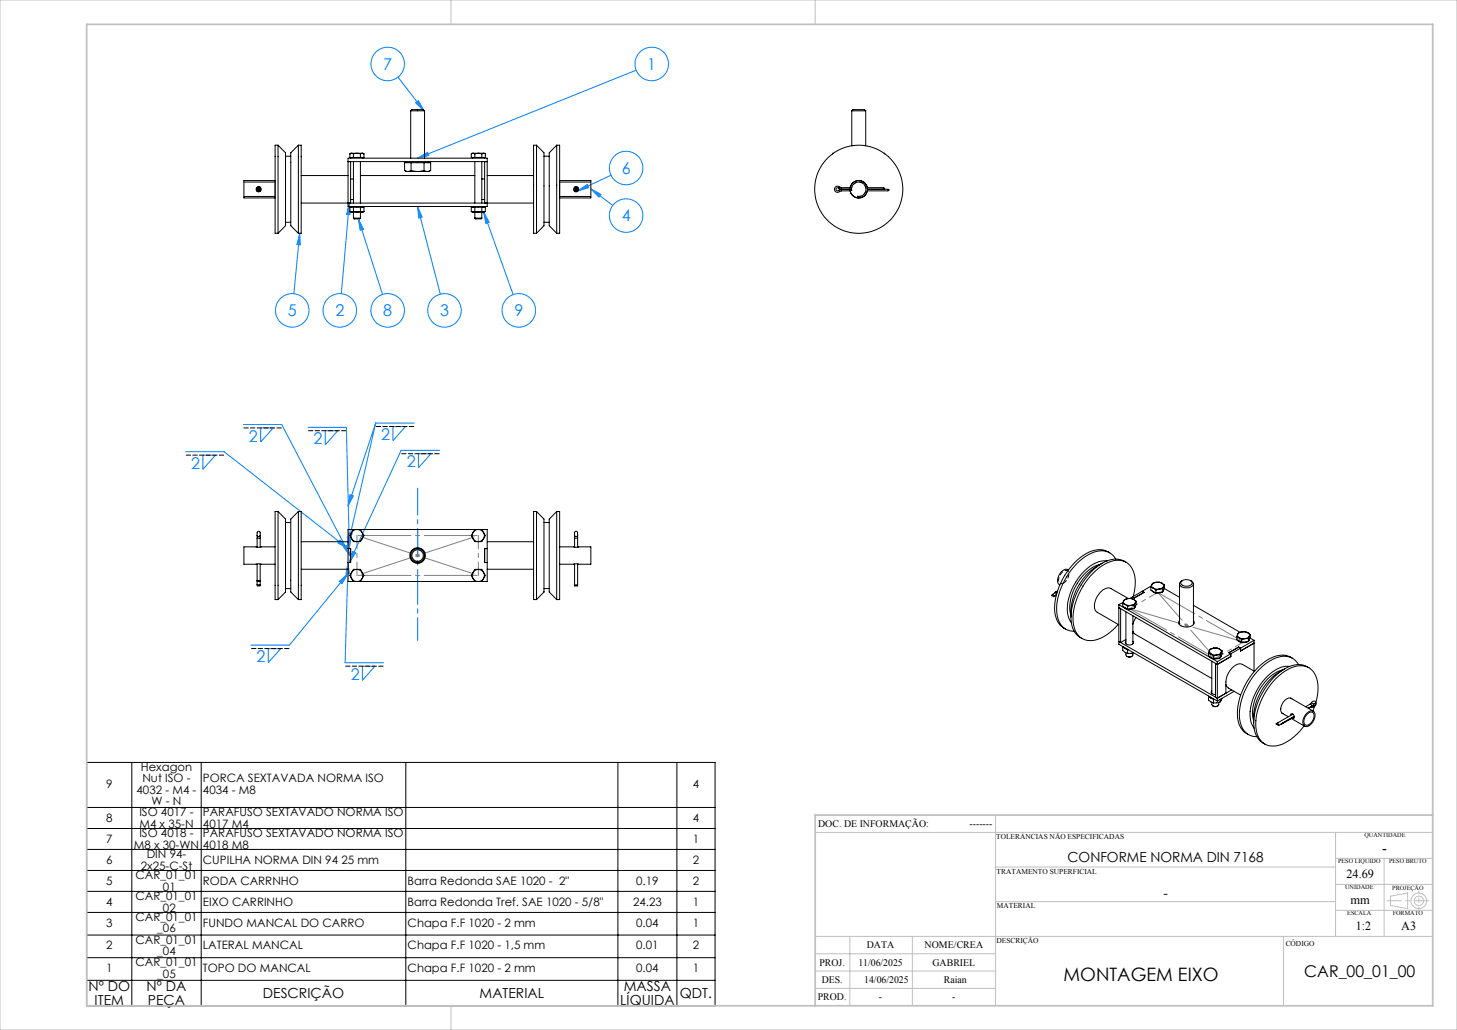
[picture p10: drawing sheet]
<svg xmlns="http://www.w3.org/2000/svg" width="420mm" height="297mm" viewBox="0 0 420 297" stroke-linecap="round" stroke-linejoin="round" font-family="sans-serif">
<g fill="none" stroke="#0080ff" stroke-width=".29">
<path d="M114.7 22.3l7.5 9.7M119.8 29.7l.8-.7 1.6 3zM183.4 20.2l-63 25.4M100.7 58.6l-2.3 26.1M100.7 58.6l.2 3.3-1-.1zM120.4 59.5l6.5 25.3M120.4 45.6l2.9-1.7 .3 .9zM120.4 59.5l1.3 3.1-1 .3zM166.5 55.1l2.8-1.9 .4 .9zM170.3 54.5l6.3 4.7M170.3 54.5l2.9 1.6-.6 .8zM176.1 50.5l-9.6 4.6"/>
<path d="M86.4 67.3l-1.7 17.4M86.4 67.3l.2 3.3-1-.1zM103.3 63.1l7 21.8M103.3 63.1l1.5 3-1 .3zM139.4 61.1l8.5 23.8M139.4 61.1l1.6 3-.9 .3zM53.5 130.2h11.1l35.7 28M58.5 131.3h3.6l-3.6 4zM70.2 122.4h11l19.9 38.1M75.1 123.4h3.6l-3.6 4.1zM88.8 123.2h11l.9 35M93.8 124.2h3.6l-3.6 4.1z"/>
<path d="M108.3 122h11.1M108.3 122l-8 23.9M108.3 122l-8 34.9M113.3 123h3.6l-3.6 4.1zM120.6 130.8h3.6l-3.6 4.1zM126.7 129.9h-11.1l-14.9 32.3M98 155.7l2.3 2.5-2.9-1.6zM99.1 157.8l.9-.5 1.1 3.2zM100.1 154.9h1l-.4 3.3zM100.5 153.6l1 .2-1.2 3.1zM100.9 142.7l.9 .3-1.5 2.9zM101.6 159l.9 .4-1.8 2.8z"/>
<path d="M97.8 167.6l2.5-2.2-1.7 2.9zM100.3 162.2l.4 3.3h-1zM100.3 165.4l-16.9 20.6h-11M100.3 162.2l-.8 28.9h11.1M77.3 187h3.6l-3.6 4.1zM104.5 192.1h3.6l-3.6 4.1z"/>
<circle cx="111.8" cy="18.5" r="4.8"/>
<circle cx="187.9" cy="18.5" r="4.8"/>
<circle cx="180.5" cy="48.4" r="4.8"/>
<circle cx="180.5" cy="62.2" r="4.8"/>
<circle cx="84.2" cy="89.5" r="4.8"/>
<circle cx="97.9" cy="89.5" r="4.8"/>
<circle cx="111.8" cy="89.5" r="4.8"/>
<circle cx="128.1" cy="89.5" r="4.8"/>
<circle cx="149.6" cy="89.5" r="4.8"/>
</g>
<g fill="none" stroke="#c0c0c0" stroke-width=".29">
<path d="M0 0h420v297h-420zM130 0v7M235 0v7M287 235v55M235 240h178M287 260h98M287 250h98M385 240v30M385 255h28M385 247.5h28M399 247.5v22.5M400.8 258.4l5-.9v4.5l-5-.9z"/>
<path d="M235 280h52M235 275h52M235 270h178M245 270v20M263 270v20M370 270v20M385 262.5h28M130 290v7M235 285h52"/>
<circle cx="409" cy="259.8" r="2.24"/>
<circle cx="409" cy="259.7" r="1.34"/>
</g>
<path d="M120 159.8l.7 .7M120.4 159.7v1M120.7 159.8l-.7 .7M119.9 160.2h1M341.7 180l.7 .7M342 179.8v1M342.4 180l-.7 .7M341.5 180.3h1" fill="none" stroke="#808080" stroke-width=".29"/>
<path d="M306.6 168.1a2.49 2.49 0 0 0 1.1-3.5 2.5 2.5 0 0 0-2.5 2.8l.4 .8 1-.1" fill="none" stroke="#000" stroke-width=".29" stroke-dasharray="1.3 .6" stroke-dashoffset=".1" stroke-linecap="butt"/>
<path d="M247 56.6a2.09 2.09 0 0 0 2.6-1.9 2.09 2.09 0 0 0-2.2-2.2 2.09 2.09 0 0 0-1.9 2.6" fill="none" stroke="#000" stroke-width=".29" stroke-dasharray="1.3 .6" stroke-dashoffset="-.1" stroke-linecap="butt"/>
<g fill="none" stroke="#000" stroke-width=".29">
<path d="M70.3 52.5h9M70.3 56.7h9M79.3 52.1v5M161.3 52.5h9M161.3 56.7h9M161.3 52.1v5M245.5 55.1a2.09 2.09 0 0 1 1.9-2.6 2.09 2.09 0 0 1 2.2 2.2 2.09 2.09 0 0 1-2.6 1.9M25 219.8h181.1v70.2h-181.1zM38 219.8v70.2M58 219.8v70.2M117 219.8v70.2M178.1 219.8v70.2"/>
<path d="M195.1 219.8v70.2M376.8 206a1.11 1.11 0 0 1 1.6-.6 1.11 1.11 0 0 1 .3 1.7 2.07 2.07 0 0 1-2.5 1.8 2.36 2.36 0 0 1 .6-2.9zM25 232.8h181.1M25 238.9h181.1M25 244.9h181.1M25 251h181.1M25 257h181.1M25 263.1h181.1M25 269.6h181.1M25 276.2h181.1M25 282.7h181.1"/>
</g>
<path d="M411.8 259.7h-11.9" fill="none" stroke="#c0c0c0" stroke-width=".29" stroke-dasharray="15.2 1.3 1.3 1.3" stroke-dashoffset="11.2"/>
<path d="M409 256.9v5.4" fill="none" stroke="#c0c0c0" stroke-width=".29" stroke-dasharray="15.2 1.3 1.3 1.3" stroke-dashoffset="14.4"/>
<path d="M25 7h388v283h-388zM413 235h-178v55" fill="none" stroke="#c0c0c0" stroke-width=".5"/>
<path d="M120.4 152.7v15" fill="none" stroke="#0080ff" stroke-width=".29" stroke-dasharray="15.2 1.3 1.3 1.3" stroke-dashoffset="7.5"/>
<path d="M120.4 167.7v17" fill="none" stroke="#0080ff" stroke-width=".29" stroke-dasharray="15.2 1.3 1.3 1.3" stroke-dashoffset="8.6"/>
<path d="M120.4 160.2v-19.4" fill="none" stroke="#0080ff" stroke-width=".29" stroke-dasharray="15.2 1.3 1.3 1.3" stroke-dashoffset="7.4"/>
<path d="M333.7 170.8l16.6 19" fill="none" stroke="#808080" stroke-width=".29" stroke-dasharray="15.2 1.3 1.3 1.3" stroke-dashoffset="4.5"/>
<path d="M325.6 175.5l32.9 9.6" fill="none" stroke="#808080" stroke-width=".29" stroke-dasharray="15.2 1.3 1.3 1.3"/>
<path d="M102.9 154.4l35 11.5M102.9 165.9l35-11.5" fill="none" stroke="#808080" stroke-width=".29" stroke-dasharray="15.2 1.3 1.3 1.3" stroke-dashoffset="-1.3"/>
<path d="M325.6 175.5l24.7 14.3M333.7 170.8l24.8 14.3" fill="none" stroke="#808080" stroke-width=".29" stroke-dasharray="15.2 1.3 1.3 1.3" stroke-dashoffset="2.9"/>
<path d="M333.7 170.8l-8.1 4.7M358.5 185.1l-8.2 4.7" fill="none" stroke="#808080" stroke-width=".29" stroke-dasharray="15.2 1.3 1.3 1.3" stroke-dashoffset="12.5"/>
<path d="M102.9 154.4h35M102.9 165.9h35" fill="none" stroke="#808080" stroke-width=".29" stroke-dasharray="15.2 1.3 1.3 1.3" stroke-dashoffset="-.4"/>
<path d="M102.9 154.4v11.5M137.9 154.4v11.5" fill="none" stroke="#808080" stroke-width=".29" stroke-dasharray="15.2 1.3 1.3 1.3" stroke-dashoffset="11.4"/>
<path d="M64.6 131.2h-11.1M81.2 123.4h-11M99.9 124.2h-11.1M119.4 123h-11.1M126.7 130.8h-11M83.4 187h-11M110.6 192.1h-11.1" fill="none" stroke="#000" stroke-width=".29" stroke-dasharray="1.3 .6" stroke-dashoffset="-.1"/>
<g fill="#0080ff">
<path d="M97.8 167.6l2.5-2.2-1.7 2.9zM100.3 162.2l.4 3.3h-1zM101.6 159l.9 .4-1.8 2.8zM99.1 157.8l.9-.5 1.1 3.2zM100.1 154.9h1l-.4 3.3zM98 155.7l2.3 2.5-2.9-1.6zM100.9 142.7l.9 .3-1.5 2.9zM100.5 153.6l1 .2-1.2 3.1z"/>
<path d="M120.4 45.6l2.9-1.7 .3 .9zM119.8 29.7l.8-.7 1.6 3zM166.5 55.1l2.8-1.9 .4 .9zM170.3 54.5l2.9 1.6-.6 .8zM139.4 61.1l1.6 3-.9 .3zM120.4 59.5l1.3 3.1-1 .3zM103.3 63.1l1.5 3-1 .3zM100.7 58.6l.2 3.3-1-.1zM86.4 67.3l.2 3.3-1-.1z"/>
</g>
<g fill="none" stroke="#000" stroke-width=".29">
<path d="M118.4 32h4M118.4 32a2.24 2.24 0 0 1 2-.4 2.28 2.28 0 0 1 2 .4M118.4 32v13.6M122.4 32v13.6M245.5 32a2.67 2.67 0 0 1 2.4-.4h1.3l.4 .4M245.5 32h4.1M245.5 32v10M249.6 32v10M74.1 54.6l.1 .2M74.1 54.6v.3M74.1 54.9a.46 .46 0 0 0 .5 .3 .46 .46 0 0 0 .4-.3M74.1 54.3v.3"/>
<path d="M74.1 54.3a.46 .46 0 0 1 .5-.4 .46 .46 0 0 1 .4 .4M74.1 54.9l.1 .3M74.1 54.6h.9M74.2 54l-.1 .3M74.2 54.8l.3 .2 .5-.2M74.2 54.4l.3-.3 .5 .3M74.2 54.4l-.1 .2M74.2 54.8h.8M74.2 54.4h.8M75 54.4v.2M75 54.6v.2M75 54.6v.3"/>
<path d="M75 54.3v.3M75 54v.3M75 54.9v.3M79.3 52.1h-9v5h9M80.2 41.9v25.4M80.2 41.9h-.9v25.4h.9M80.2 41.9l2.1 2.2v21l-2.1 2.2M82.3 45h1.5M86 41.9v25.4M86 41.9l-2.2 2.2v21l2.2 2.2M86 41.9h.8v25.4h-.8M86.8 58.6h67"/>
<path d="M86.8 50.6h13.5M100.3 45.6h40.1v13.9h-40.1zM100.3 46.6h40.1M100.9 44.4v1h4v-1M101.1 57.5h.8M101.1 51.6h.8M101.1 46.6v12M101.1 45.4v.2M101.1 59.5v.3M101.4 44.2l.5 .2M101.4 44.2h1.5M101.4 44.2l-.5 .2"/>
<path d="M101.9 44.4v1M101.9 46.6v12M101.9 59.8v1.2M102.9 44.2l-1 .2M102.9 44.2l1 .2M102.9 44.2h1.5M103.9 44.4v1M103.9 46.6v12M103.9 59.8v1.2M103.9 50.6h33M104.4 44.2l-.5 .2M104.4 44.2l.5 .2"/>
<path d="M104.6 45.4v.2M104.6 59.5v.3M116.6 49.1l1 .4M116.6 49.1l.5 .4h.5M116.6 49.1v-2.2h7.5v2.2M117.1 46.6v.3M117.6 49.5h2.8M118.5 49.1l-.9 .4M118.5 49.1l1.9 .4M118.5 46.9v2.2M120.4 49.5h2.8M122.2 49.1l1 .4"/>
<path d="M122.2 49.1l-1.8 .4M122.2 46.9v2.2M123.6 46.6v.3M124.1 49.1l-.9 .4M135.9 44.4v1h4v-1M136.1 45.4v.2M136.1 59.5v.3M136.3 44.2l.6 .2M136.3 44.2h1.6M136.3 44.2l-.4 .2M136.9 44.4v1M136.9 46.6v12"/>
<path d="M136.9 59.8v1.2M137.9 44.2l-1 .2M137.9 44.2l1 .2M137.9 44.2h1.5M138.9 44.4v1M138.9 46.6v12M138.9 59.8v1.2M138.9 57.5h.8M138.9 51.6h.8M139.4 44.2l-.5 .2M139.4 44.2l.5 .2M139.6 45.4v.2"/>
<path d="M139.6 59.5v.3M139.7 46.6v12M140.4 50.6h13.4M154.7 41.9v25.4M154.7 41.9h-.9v25.4h.9M154.7 41.9l2.1 2.2v21l-2.1 2.2M156.8 45h1.5M160.5 41.9v25.4M160.5 41.9l-2.2 2.2v21l2.2 2.2M160.5 41.9h.8v25.4h-.8M161.3 52.1h9v5h-9M165.6 54.6l.1 .2"/>
<path d="M165.6 54.3v.3M165.6 54.3a.46 .46 0 0 1 .5-.4 .46 .46 0 0 1 .4 .4M165.6 54.9a.46 .46 0 0 0 .5 .3 .46 .46 0 0 0 .4-.3M165.6 54.6v.3M165.6 54.9l.1 .3M165.6 54.6h.9M165.7 54.4l-.1 .2M165.7 54.4l.3-.3 .4 .3M165.7 54.8l.3 .2 .4-.2M165.7 54l-.1 .3M165.7 54.8h.7M165.7 54.4h.7"/>
<path d="M166.4 54.4l.1 .2M166.5 54v.3M166.5 54.6l-.1 .2M166.5 54.3v.3M166.5 54.6v.3M166.5 54.9v.3M240.2 44.2l-.2 .2M241.8 54.3l.7 .3M241.8 54.3a.46 .46 0 0 0-.7-.1 .46 .46 0 0 0 0 .7 .46 .46 0 0 0 .7 0M241.8 54.9l.3 .3M242.1 53.9l.4 .2M242.1 53.9a.9 .9 0 0 0-1.3 0 .9 .9 0 0 0 0 1.3 .9 .9 0 0 0 1.3 0"/>
<path d="M242.1 53.9l-.3 .4M242.5 55l-.4 .2M242.5 54.6l-.7 .3M242.5 54.6v.4M242.5 54.1v.5M242.5 54.6h2.5M242.5 55h2.6M242.5 54.1h2.6M245 54.1a2.53 2.53 0 0 1 2.5-2 2.53 2.53 0 0 1 2.5 2h4.7l.3 .3-.3 .2M250 54.6h6a.23 .23 0 0 1 .2 .2 .23 .23 0 0 1-.2 .2h-6a2.53 2.53 0 0 1-2.5 2.1 2.53 2.53 0 0 1-2.5-2.1M254.9 44.2l.1 .2M82.3 64.1h1.5"/>
<path d="M100.9 61l.5 .1M100.9 61v-1.2h4v1.2M101.4 61.1h1.5M101.9 61l1 .1M101.9 61l-.5 .1M101.9 62.9l.2 .2h1.6l.2-.2M101.9 62.9h2M101.9 61.1v1.8M102.9 61.1h1.5M103.9 61l-1 .1M103.9 61l.5 .1M103.9 61.1v1.8"/>
<path d="M104.9 61l-.5 .1M135.9 61l.4 .1M135.9 61v-1.2h4v1.2M136.3 61.1h1.6M136.9 61l1 .1M136.9 61l-.6 .1M136.9 62.9h2M136.9 62.9l.2 .2h1.6l.2-.2M136.9 61.1v1.8M137.9 61.1h1.5M138.9 61l-1 .1M138.9 61l.5 .1"/>
<path d="M138.9 61.1v1.8M139.9 61l-.5 .1M156.8 64.1h1.5M74.1 154.4v-.2a.57 .57 0 0 1 .1-.8 .57 .57 0 0 1 .8 .1v.9M74.1 154.4a.46 .46 0 0 0 .5 .3 .46 .46 0 0 0 .4-.3M74.1 154.4v.8M74.1 155.2h.9M74.1 155.2v2.6M75 154.4v.8M75 155.2v2.6M79.3 157.7h-9v5h9M80.2 147.5v25.4"/>
<path d="M80.2 147.5h-.9v25.4h.9M80.2 147.5l2.1 2.2v21l-2.1 2.2M82.3 150.7h1.5M86 147.5v25.4M86 147.5l-2.2 2.2v21l2.2 2.2M86 147.5h.8v25.4h-.8M86.8 156.2h13.5M100.3 158.2h.8v4h-.8M101.4 153.6l-.3 .6 .3 1.1M101.4 153.6l-.5 .8 .5 .9M101.4 155.3a1.66 1.66 0 0 0 1.5 .9M101.4 155.3l.5 .9h1"/>
<path d="M101.8 152.7h-1.5v15h1.5M102.9 152.7h-1l-.5 .9M102.9 152.7a1.79 1.79 0 0 0-1.5 .9M102.9 152.7a1.79 1.79 0 0 1 1.5 .9M102.9 152.7h1M103.9 152.7l.5 .9M103.9 152.7h32.9M104.4 155.3a1.66 1.66 0 0 1-1.5 .9M104.4 153.6a1.7 1.7 0 0 1 0 1.7M104.4 153.6l.5 .8-.5 .9M104.4 155.3a1.01 1.01 0 0 1-1.5 .9M136.3 153.6l-.2 .6 .2 1.1"/>
<path d="M136.3 153.6l-.4 .8 .4 .9M136.3 155.3a1.77 1.77 0 0 0 1.6 .9M136.3 155.3l.6 .9h1M136.9 152.7h1M136.9 152.7l-.6 .9M137.9 152.7l-.7 .1-.9 .8M137.9 152.7h1l.5 .9M137.9 152.7a1.79 1.79 0 0 1 1.5 .9M138.9 152.7h1.5v15h-1.5M139.4 155.3a1.66 1.66 0 0 1-1.5 .9M139.4 153.6a1.7 1.7 0 0 1 0 1.7M139.4 153.6l.5 .8-.5 .9"/>
<path d="M139.4 155.3a1.01 1.01 0 0 1-1.5 .9M140.4 158.2h-.7v4h.7M140.4 156.2h13.4M154.7 147.5l2.1 2.2v21l-2.1 2.2M154.7 147.5v25.4M154.7 147.5h-.9v25.4h.9M156.8 150.7h1.5M160.5 147.5h.8v25.4h-.8M160.5 147.5v25.4M160.5 147.5l-2.2 2.2v21l2.2 2.2M161.3 157.7h9v5h-9M165.6 154.4v-.2a.57 .57 0 0 1 .1-.8 .57 .57 0 0 1 .8 .1v.9"/>
<path d="M165.6 154.4a.46 .46 0 0 0 .5 .3 .46 .46 0 0 0 .4-.3M165.6 155.2h.9M165.6 154.4v.8M165.6 155.2v2.6M166.5 154.4v.8M166.5 155.2v2.6M319.9 159.4a6 6 0 0 0-6.7 .2 19.5 19.5 0 0 0-9.1 16.9 5.8 5.8 0 0 0 3.1 4.9M74.1 167.4l.1 .3M74.1 168.6l.1 .3h.8v-.3M74.1 162.6v6M74.1 168.6h.9M74.2 167.7l.2-.3 .6 .3"/>
<path d="M74.2 167.7h.8M75 167.4v.3M75 162.6v6M82.3 169.7h1.5M86.8 164.1h13.5M101.4 165.1l-.3 .6 .3 1.1M101.4 165.1l-.5 .8 .5 .9M101.4 166.8a1.66 1.66 0 0 0 1.5 .9M101.4 166.8l.5 .9h1M102.9 164.2h-1l-.5 .9M102.9 164.2a1.79 1.79 0 0 0-1.5 .9M102.9 164.2h1l.5 .9"/>
<path d="M102.9 164.2a1.79 1.79 0 0 1 1.5 .9M102.9 167.7h1M103.9 167.7h32.9M104.4 166.8a1.66 1.66 0 0 1-1.5 .9M104.4 165.1a1.7 1.7 0 0 1 0 1.7M104.4 165.1l.5 .8-.5 .9M104.4 166.8l-.5 .9M136.3 165.1l-.2 .6 .2 1.1M136.3 165.1l-.4 .8 .4 .9M136.3 166.8a1.77 1.77 0 0 0 1.6 .9M136.3 166.8l.6 .9M136.9 167.7h1"/>
<path d="M137.9 164.2h-1l-.6 .9M137.9 164.2l-.7 .1-.9 .8M137.9 164.2h1l.5 .9M137.9 164.2a1.79 1.79 0 0 1 1.5 .9M139.4 166.8a1.66 1.66 0 0 1-1.5 .9M139.4 165.1a1.7 1.7 0 0 1 0 1.7M139.4 165.1l.5 .8-.5 .9M139.4 166.8a1.01 1.01 0 0 1-1.5 .9M140.4 164.1h13.4M156.8 169.7h1.5M165.6 162.6l.1 6.3M165.7 168.9l.3-.3 .4 .3"/>
<path d="M165.7 168.9h.7M166.5 162.6l-.1 6.3M303.4 171.4l-.3 .3 .6 .3M303.4 171.4l.6 .4M304 171.8l-.3 .2M304 170.8l.3-.1a.26 .26 0 0 1 .4 .1 .26 .26 0 0 1-.1 .4zM304.2 170.9l-.8 .5M304.5 171.6l-.8 .4M304.5 171.4l-.5 .4M304.8 170.4l-.6 .3M308 164.3a1.67 1.67 0 0 0-2.3 .9 2.52 2.52 0 0 0-.3 3.4l.1 .1M317.3 162.7a12.7 12.7 0 0 0-8.1 8.3 9.7 9.7 0 0 0-.5 6.5"/>
<path d="M317.7 162.4a16.6 16.6 0 0 0-9 15.6M319.1 161.7a8.6 8.6 0 0 0-7.1 3.5 15.3 15.3 0 0 0-4.2 12.1l1 2.3M321.6 161.2a4.9 4.9 0 0 0-7-1.7 19.2 19.2 0 0 0-9.9 17.3 5 5 0 0 0 4.9 5.2M322.5 174.4v11.4l28.4 16.3M322.5 174.4l28.4 16.4M323.6 174v.9l1.4 .8M323.6 174l.7 .3M323.7 173.7l-1.2 .7M323.9 173.3a.77 .77 0 0 0 .4 1M323.9 175a2.44 2.44 0 0 0 2.9 .4M323.9 173.3l-.3 .7M324.3 174.3l1.7 .3"/>
<path d="M324.3 174.3l.7 .5M324.6 176.4v9.3M324.6 162.1a6 6 0 0 0-6.7 .2 19.5 19.5 0 0 0-9.1 16.9 5.6 5.6 0 0 0 3.1 4.9M325 174.8v.9M325.1 172.6l-.8 .3-.4 .4M325.1 172.6l1.7 .3M325.1 172.6l-1 .3-.2 .4M325.1 172.6h1l.7 .3M325.3 172.6l-5-2.9a3.4 3.4 0 0 0-4 2.2 3.9 3.9 0 0 0-.1 4.6l6.3 3.7M326 174.6l-1 .2M326.4 172.2l-.8 .4M326.6 177.5v8.2"/>
<path d="M326.7 172a10.2 10.2 0 0 0-1-9 5.7 5.7 0 0 0-7.2-.3 19.4 19.4 0 0 0-9.1 16.8 5.1 5.1 0 0 0 5.4 5.2 12.6 12.6 0 0 0 7.5-4.6M326.8 172.9a.77 .77 0 0 1 .5 .9M326.8 172.9l.7 .5M327 174.5l-1 .1M327 175.4l-2 .3M327 174.5v.9M327.3 173.8l-.5 .5-.8 .3M327.3 173.8l-.3 .7M327.3 174.7l-.2 .6M327.4 178l-.8 2M327.5 173.4l-.2 .4M327.5 173.4v.9l-.5 1.1"/>
<path d="M329.2 170.5l.6 .3-2.8 1.6-.6-.2M329.2 170.5l-2.8 1.7M331.8 169.3v.9l1.4 .8M331.8 169.3l.7 .3M331.9 169l-2.7 1.5M332 168.6a.77 .77 0 0 0 .5 1M332 168.6l-.2 .7M332 170.3a2.41 2.41 0 0 0 3 .4M332.5 169.6l1.7 .3M332.5 169.6l.7 .5M333.2 170.1v.9M333.2 167.9l-.7 .3-.5 .4"/>
<path d="M333.2 167.9l1.7 .3M333.2 167.9l-1 .3-.2 .4M333.2 167.9h1l.7 .3M334.2 169.9l-1 .2M334.9 168.2a.77 .77 0 0 1 .5 1M334.9 168.2l.8 .5M335.1 169.8l-.9 .1M335.1 170.7l-1.9 .3M335.1 169.8v.9M335.4 169.2l-.5 .4-.7 .3M335.4 169.2l-.3 .6M335.5 170l-.3 .6"/>
<path d="M335.5 170h.1M335.6 169.7l4.4 2.5M335.7 168.7l-.3 .5M335.7 168.7v.9l-.6 1.1M340 178.9l-.1 .1a1.46 1.46 0 0 0 1.9 1.8 1.81 1.81 0 0 0 2.4-1.6l-.2-.3M340 179.7l-.1 .2M340 168.4v11.7M340.6 167.6a2.17 2.17 0 0 1 3.1 .4 1.86 1.86 0 0 1-1.7 1 1.86 1.86 0 0 1-1.6-.9zM340.9 167.4a.98 .98 0 0 0-.9 1.1 .98 .98 0 0 0 1 .9 2.5 2.5 0 0 0 3-.8l-.1-.6-.7-.6M344 179.7l.1 .2M344 168.4v11.7M344 174.6l13.5 7.7"/>
<path d="M323 185.3l-.5-.3 28.4 16.3M323 185.3v-9.8l-.5-.3 28.4 16.4M323.6 186.6v1l1.4 .8M323.6 186.6l.7 .4M323.7 186.4l-.1 .2M323.9 186.6l.4 .4M324.3 187l.7 .2M324.3 187l.7 .4M324.6 188.2a1.02 1.02 0 0 0 1 1.2 1.02 1.02 0 0 0 1-1.2M324.6 184.9l-.2 .3a1.26 1.26 0 0 0 1.2 .8 1.26 1.26 0 0 0 1.1-.8l-.1-.3M324.6 184.4l-1.6 .9M324.9 189.3l.5 .2 .9-.2"/>
<path d="M325 187.4v1M325.3 187.4h-.3M326.6 182l.7 .9 22 12.7M326.6 182.3h.1M326.7 188.2l-1.7 .2M326.8 182.5l-.2 .1M348.4 188.3v.9l1.4 .8M348.4 188.3l.7 .3M348.6 187.6a.77 .77 0 0 0 .5 1M348.6 187.6l-.2 .7M348.7 189.3a2.44 2.44 0 0 0 2.9 .4M349.1 188.6l1.7 .2"/>
<path d="M349.1 188.6l.7 .5M349.3 199.2l-.2 .3 .2 .4 1.1 .4M349.3 190.7v9.3M349.8 189.1v.9M349.9 186.9l-.8 .2-.5 .5M349.9 186.9l1.6 .2M349.9 186.9l-1.1 .3-.2 .4M349.9 186.9h.9l.7 .2M350.8 188.8l-1 .3M350.9 190.8v11.3M350.9 191.6l-.5-.3v9.7l.5 .3M351.5 187.1a.77 .77 0 0 1 .5 1"/>
<path d="M351.5 187.1l.8 .6M351.8 188.8h-1M351.8 188.8v.9M351.8 189.7l-2 .3M352 188.1l-.5 .5-.7 .2M352 188.1l-.2 .7M352.1 189l-.3 .5M352.3 187.7l-.3 .4M352.3 187.7v.9l-.5 1.1M353.4 197.3l.6 1 3.6 2.1M353.6 197.8h-.2M354.8 188.5v.8l-3.9 2.3"/>
<path d="M354.8 188.5l-3.9 2.3M355 198.9l-4.1 2.4M355.7 199.4l-4.8 2.7M356.5 183.6v.9l1.4 .8M356.5 183.6l.7 .3M356.8 182.9a.77 .77 0 0 0 .4 1M356.8 182.9l-.3 .7M356.8 184.6a2.37 2.37 0 0 0 2.9 .4M357.2 183.9l1.7 .2M357.2 183.9l.7 .5M357.6 186.9l-2.8 1.6M357.6 186.9l-.5-.3-2.8 1.6 .5 .3"/>
<path d="M357.9 184.4v.9M358 182.2l-.8 .3-.4 .4M358 182.2l1.7 .3M358 182.2l-1 .3-.2 .4M358 182.2h1l.7 .3M358.9 184.1l-1 .3M359.7 182.5a.77 .77 0 0 1 .5 .9M359.7 182.5l.7 .5M359.9 184.1h-1M359.9 185l-2 .3M359.9 184.1v.9M360.2 183.4l-.5 .5-.8 .2"/>
<path d="M360.2 183.4l-.3 .7M360.2 184.3l-.3 .6M360.4 184l1.1 .6M360.4 183l-.2 .4M360.4 183v.9l-.5 1.1M361.5 185.5l-3.9 2.2v-.8M361.5 184.6v8.9M361.5 184.6l-3.9 2.3M361.6 193.6l-3.4-2a2.91 2.91 0 0 0-3.4 1.4l-1.2 2.4-.2 4.5-2.5 1.4M369.9 193.1a13 13 0 0 0-8.5 9.9l-.4 2.7 .4 2.2M370.4 192.9a16.4 16.4 0 0 0-9 15.5M371.8 192.2a8.6 8.6 0 0 0-7.1 3.5 15.3 15.3 0 0 0-4.2 12.1l1 2.2"/>
<path d="M372.6 189.8a6.4 6.4 0 0 0-7.4 .6 19.6 19.6 0 0 0-8.5 16.3 5.8 5.8 0 0 0 3.2 5.1M374.3 191.6a4.9 4.9 0 0 0-6.8-1.8 19.2 19.2 0 0 0-10.2 17.2 5.1 5.1 0 0 0 5 5.4M377.3 192.5a6.4 6.4 0 0 0-7.4 .6 19.6 19.6 0 0 0-8.4 16.3 5.8 5.8 0 0 0 3.1 5.2M348.4 200.9v1l1.4 .8M348.4 200.9l.7 .4M348.4 200.7v.2M348.7 200.9l.4 .4M349.1 201.3l.7 .2M349.1 201.3l.7 .4M349.3 202.5a1.02 1.02 0 0 0 1 1.2 1.02 1.02 0 0 0 1-1.2M349.6 203.5l.5 .3 .9-.3M349.8 201.7v1"/>
<path d="M350 201.6l-.2 .1M351.8 202.4l-2 .3M351.8 201.6v.8M352.2 201.4l-.4 1M367.9 208.6h.3a.28 .28 0 0 1 .3 .1 .28 .28 0 0 1-.1 .4l-.6-.4zM369.2 208.8l.1 .1M369.5 205.6l1.9 1.1M369.6 208.6l3.5-2-4.4 2.5h-.3M369.6 208.6h.1M369.6 208.6l-.3 .3M372 206.3a.48 .48 0 0 1 .5-.5 .48 .48 0 0 1 .5 .5v.8l-.4-.1M372 201.3l6.6 3.8"/>
<path d="M372.3 207.2l3.8 2.2M372.4 201.5a1.72 1.72 0 0 0-2.5 1 2.5 2.5 0 0 0-.2 3.2l.2 .1M372.7 205.9l-4.7 2.7M373.1 206.7l-3.8 2.2M376.4 206l.4-.4a1.27 1.27 0 0 1 1.7-.6 1.27 1.27 0 0 1 .5 1.8 3.1 3.1 0 0 1-2.8 2.7 2.1 2.1 0 0 1-.1-3.1zM377.6 203.1l.4 .1 .2 .4M377.6 203.1l-1.2 .7M378 202.6l-.4 .5M378 202.6a.73 .73 0 0 1 1.1-.4 .73 .73 0 0 1 .1 1.2l-.4 .4h-.6M378 202.6l.7 .5M378.1 203.8l-.8 .5M378.2 203.6l-.1 .2"/>
<path d="M378.2 203.6h.1M378.2 203.6l-1.1 .6M378.2 203.8h-.1M378.5 203.4l.2 .2M378.7 203.1l-.5 .5M378.7 203.1l.3-.3a.41 .41 0 0 1 .3 .5 .41 .41 0 0 1-.6 .3M378.7 203.6h-.5M378.7 203.6l-.5 .2M378.9 203.7l-.5 1.3M379.3 202.5a9.5 9.5 0 0 0-1.3-9.5 6.2 6.2 0 0 0-7.5 .5 19.6 19.6 0 0 0-8.5 16.2 5.2 5.2 0 0 0 7.7 4.9 16.2 16.2 0 0 0 6.2-5.3"/>
<circle cx="74.5" cy="54.6" r=".74"/>
<circle cx="166.1" cy="54.6" r=".74"/>
<circle cx="247.5" cy="54.6" r="12.7"/>
<circle cx="247.5" cy="54.6" r="2.5"/>
<circle cx="120.4" cy="160.2" r="2.01"/>
<circle cx="120.4" cy="160.2" r="1.65"/>
<circle cx="120.4" cy="160.2" r="2.26"/>
</g>
<text font-size="5.3" x="306.6" y="282.8">MONTAGEM EIXO</text>
<g font-size="4.7" fill="#0080ff">
<text x="110.5" y="20.1">7</text>
<text x="186.6" y="20.1">1</text>
<text x="179.2" y="50.1">6</text>
<text x="179.2" y="63.8">4</text>
<text x="83" y="91.1">5</text>
<text x="96.7" y="91.1">2</text>
<text x="110.5" y="91.1">8</text>
<text x="126.9" y="91.1">3</text>
<text x="148.3" y="91.1">9</text>
<text x="71.8" y="127.3">2</text>
<text x="90.4" y="128.1">2</text>
<text x="109.9" y="126.9">2</text>
<text x="55.1" y="135.2">2</text>
<text x="117.3" y="134.8">2</text>
<text x="74" y="190.9">2</text>
<text x="101.1" y="196">2</text>
</g>
<text font-size="4.7" x="376" y="281.7">CAR_00_01_00</text>
<text font-size="4.3" x="398.4" y="246">-</text>
<g font-size="4">
<text x="307.8" y="248.6">CONFORME NORMA DIN 7168</text>
<text x="335.4" y="258.8">-</text>
<text x="25.5" y="285.8">Nº DO</text>
<text x="42.3" y="285.8">Nº DA</text>
<text x="75.8" y="287.8">DESCRIÇÃO</text>
<text x="138.3" y="287.8">MATERIAL</text>
<text x="179.8" y="285.8">MASSA</text>
<text x="196" y="287.8">QDT.</text>
<text x="27.3" y="289.7">ITEM</text>
<text x="42.6" y="289.7">PEÇA</text>
<text x="178.8" y="289.7">LÍQUIDA</text>
</g>
<g font-size="3.6">
<text x="388.1" y="253.1">24.69</text>
<text x="389.3" y="260.6">mm</text>
<text x="390.9" y="268.1">1:2</text>
<text x="403.9" y="268.1">A3</text>
</g>
<g font-size="3.3">
<text x="30.6" y="227.2">9</text>
<text x="40.6" y="222.4">Hexagon</text>
<text x="41.1" y="225.6">Nut ISO -</text>
<text x="58.5" y="225.6">PORCA SEXTAVADA NORMA ISO</text>
<text x="199.7" y="227.2">4</text>
<text x="39.4" y="228.8">4032 - M4 -</text>
<text x="43.7" y="232.1">W - N</text>
<text x="58.5" y="228.8">4034 - M8</text>
<text x="30.6" y="237">8</text>
<text x="40.2" y="235.4">ISO 4017 -</text>
<text x="40.2" y="238.7">M4 x 35-N</text>
<text x="58.5" y="235.4">PARAFUSO SEXTAVADO NORMA ISO</text>
<text x="58.5" y="238.7">4017 M4</text>
<text x="199.7" y="237">4</text>
<text x="30.6" y="243.1">7</text>
<text x="38.6" y="244.7">M8 x 30-WN</text>
<text x="40.2" y="241.5">ISO 4018 -</text>
<text x="58.5" y="241.5">PARAFUSO SEXTAVADO NORMA ISO</text>
<text x="58.5" y="244.7">4018 M8</text>
<text x="199.7" y="243.1">1</text>
<text x="30.6" y="249.1">6</text>
<text x="40.6" y="250.8">2x25-C-St</text>
<text x="42.3" y="247.5">DIN 94-</text>
<text x="58.5" y="249.1">CUPILHA NORMA DIN 94 25 mm</text>
<text x="199.7" y="249.1">2</text>
<text x="30.6" y="255.2">5</text>
<text x="39" y="253.6">CAR_01_01</text>
<text x="45.3" y="256.8">_01</text>
<text x="58.5" y="255.2">RODA CARRNHO</text>
<text x="117.5" y="255.2">Barra Redonda SAE 1020 - 2&quot;</text>
<text x="183.4" y="255.2">0.19</text>
<text x="199.7" y="255.2">2</text>
<text x="30.6" y="261.3">4</text>
<text x="39" y="259.6">CAR_01_01</text>
<text x="45.3" y="262.9">_02</text>
<text x="58.5" y="261.3">EIXO CARRINHO</text>
<text x="117.5" y="261.3">Barra Redonda Tref. SAE 1020 - 5/8&quot;</text>
<text x="182.5" y="261.3">24.23</text>
<text x="199.7" y="261.3">1</text>
<text x="30.6" y="267.2">3</text>
<text x="39" y="265.6">CAR_01_01</text>
<text x="45.3" y="268.9">_06</text>
<text x="58.5" y="267.2">FUNDO MANCAL DO CARRO</text>
<text x="117.5" y="267.2">Chapa F.F 1020 - 2 mm</text>
<text x="183.4" y="267.2">0.04</text>
<text x="199.7" y="267.2">1</text>
<text x="30.6" y="273.8">2</text>
<text x="39" y="272.1">CAR_01_01</text>
<text x="45.3" y="275.4">_04</text>
<text x="58.5" y="273.8">LATERAL MANCAL</text>
<text x="117.5" y="273.8">Chapa F.F 1020 - 1,5 mm</text>
<text x="183.4" y="273.8">0.01</text>
<text x="199.7" y="273.8">2</text>
<text x="30.6" y="280.3">1</text>
<text x="39" y="278.7">CAR_01_01</text>
<text x="45.3" y="281.9">_05</text>
<text x="58.5" y="280.3">TOPO DO MANCAL</text>
<text x="117.5" y="280.3">Chapa F.F 1020 - 2 mm</text>
<text x="183.4" y="280.3">0.04</text>
<text x="199.7" y="280.3">1</text>
</g>
<g font-size="2.9">
<text x="235.9" y="238.4">DOC. DE INFORMAÇÃO:</text>
<text x="279.5" y="238.4">-------</text>
<text x="249.9" y="273.2">DATA</text>
<text x="266.5" y="273.2">NOME/CREA</text>
<text x="236.2" y="278.6">PROJ.</text>
<text x="247.4" y="278.6">11/06/2025</text>
<text x="268.8" y="278.6">GABRIEL</text>
<text x="236.9" y="283.4">DES.</text>
<text x="249.1" y="283.4">14/06/2025</text>
<text x="272.1" y="283.4">Raian</text>
<text x="235.7" y="288.3">PROD.</text>
<text x="253.4" y="288.2">-</text>
<text x="274.5" y="288.2">-</text>
</g>
<g font-size="2.2">
<text x="287.2" y="242.1">TOLERÂNCIAS NÃO ESPECIFICADAS</text>
<text x="287.3" y="251.9">TRATAMENTO SUPERFICIAL</text>
<text x="287.3" y="261.9">MATERIAL</text>
<text x="287.3" y="272.1">DESCRIÇÃO</text>
<text x="370.6" y="272.8">CÓDIGO</text>
</g>
<g font-size="1.8">
<text x="393.3" y="241.4">QUANTIDADE</text>
<text x="385.7" y="249">PESO LIQUIDO</text>
<text x="400.4" y="249">PESO BRUTO</text>
<text x="387.8" y="256.5">UNIDADE</text>
<text x="401.3" y="256.5">PROJEÇÃO</text>
<text x="388.4" y="264">ESCALA</text>
<text x="401.5" y="264">FORMATO</text>
</g>
</svg>
